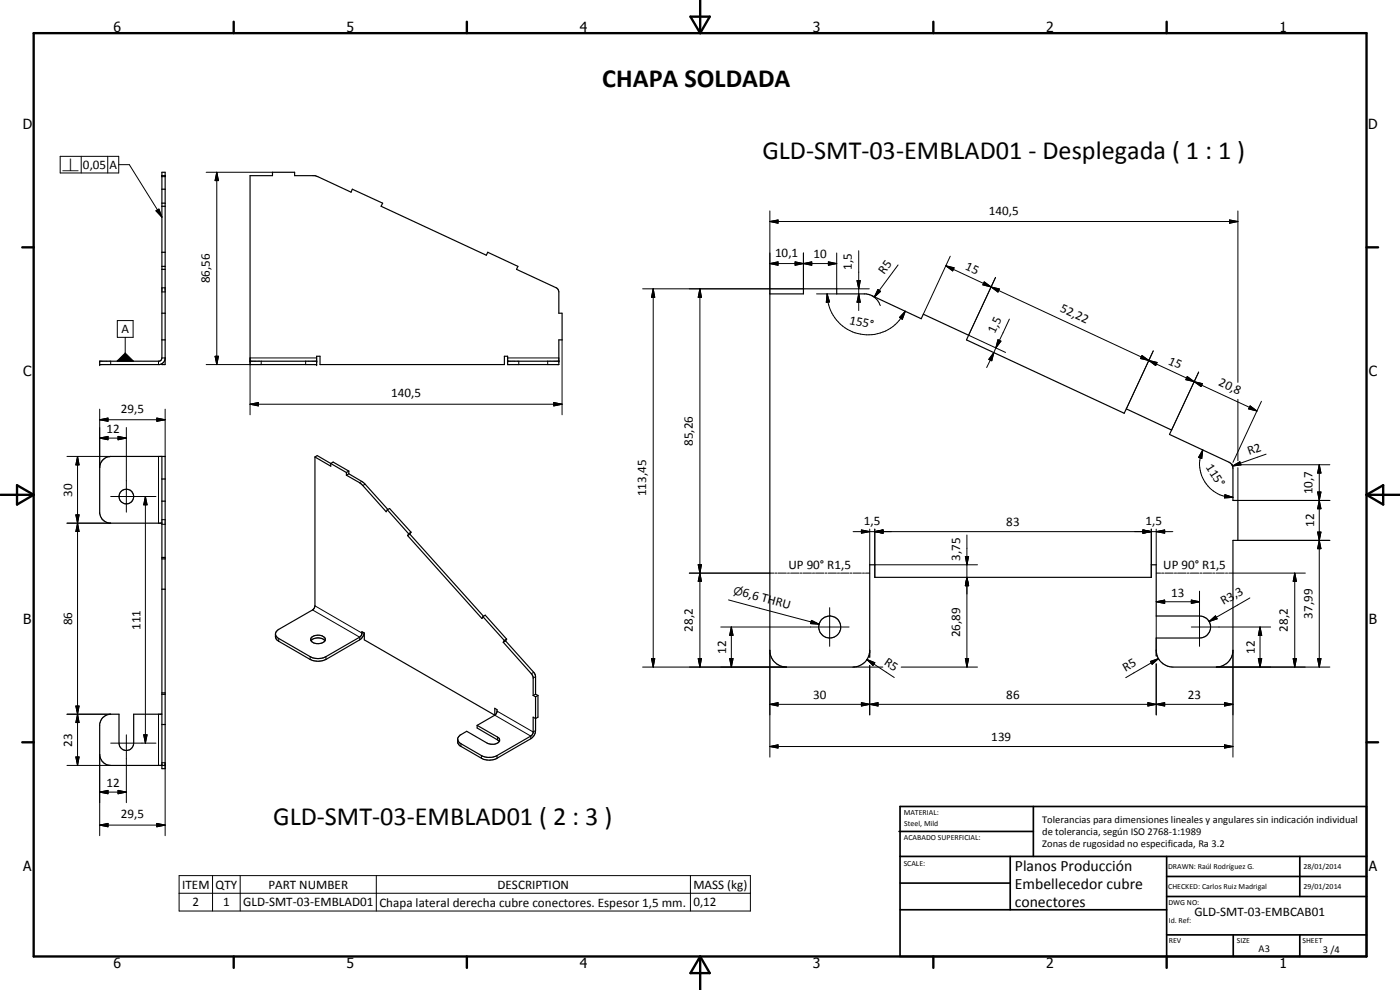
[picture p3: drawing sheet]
<svg xmlns="http://www.w3.org/2000/svg" width="420mm" height="297mm" viewBox="0 0 420 297" stroke-linecap="round" stroke-linejoin="round" font-family="sans-serif">
<g fill="none" stroke="#000" stroke-width=".35">
<path d="M48.6 51.7h1v57.7h-1v-.3l-.7 .3h-18v-1h17.9l.6-.4 .1-.4zM48.6 56.8h1M48.6 52.7h1M75 52.7h6.8v-1h6.6v1h6.3l10.7 5 .3-.9 9.1 4.2-.4 .9 31.6 14.7 .4-.9 9 4.2-.4 .9 12.2 5.7 .5 1.1v6.4h1v8h-1v7.4h-15.4v-2.5h-.9v2.5h-55.4v-2.5h-1v2.5h-20zM48.6 75.7h1M48.6 79.9h1M48.6 61h1M48.6 61.9h1M48.6 80.8h1M48.6 94h1M231 88.2h10.1v-1.5h10v1.5h8.9l1 .2 15.5 7.2 .6-1.3 13.6 6.3-.6 1.4 47.3 22 .6-1.3 13.6 6.3-.6 1.3 18.1 8.6 .7 .7 .2 .9v9.7h1.5v11.9h-1.5v33a5 5 0 0 1-5 5.1h-13a5 5 0 0 1-5-5.1v-3.7h13a3.3 3.3 0 0 0 3.3-3.3 3.3 3.3 0 0 0-3.3-3.3h-13v-15.3h-1.5v3.7h-83v-3.7h-1.5v26.2a5.1 5.1 0 0 1-5 4.5h-20a5 5 0 0 1-5-4.5zM48.6 102h1"/>
<path d="M49.6 107.7l-.5 1-.5 .4M75 108.4h20M152.3 108.4h15.4M48.6 136.9v93.7h1v-93.7h-16.4a3.5 3.5 0 0 0-3.3 3v14.2a3.5 3.5 0 0 0 2.9 2.9h15.8M94.5 137.1v44.9l-.7 1-10.2 5.8-.7 .7-.2 .7M94.5 137.1l4.8 2.8v-.8M94.5 137.1l.7-.4 4.1 2.4M99.3 139.1l4.7 2.7M99.3 139.1l.7-.5 4.7 2.8M48.6 143.7h1M48.6 150.4h1M104 142.6l4.4 2.6 7.5 8.3 .3-.5"/>
<path d="M104 141.8v.8M104.7 142.2l4.4 2.6 7.3 8.1M104.7 141.4v.8M104.7 141.4l-.7 .4M104.7 142.2l-.7 .4M116.2 153l6.4 7.1M116.2 153l.7-.4 6.4 7.1M123.3 159.7l-.3 .6M123.3 159.7l-.7 .4M48.6 167.3h1M48.6 167.7h1M48.6 176.8h1"/>
<path d="M122.3 160.7l22.3 24.9 .3-.6M122.6 160.1l-.3 .6M123 160.3l22.1 24.6M123 160.3l-.7 .4M82.7 190.2l.6 1.2 9.8 5.6a5 5 0 0 0 4.7 0l10.1-5.8 .6-.7 .1-1 .7 .4v2.1l39.2 22.6M93.4 192.3a2.85 2.85 0 0 1 4.1 0M93.5 191.2a2.88 2.88 0 0 1 4.1 .5 2.06 2.06 0 0 1-2.8 1.4 1.26 1.26 0 0 1-1.4-1.7zM109.3 189.9l-.3 .9-1.1 1.2-10.1 5.9a5.4 5.4 0 0 1-4.7 0l-9.8-5.7-.6-.9v-1.1M144.9 185l6.4 7.2M144.9 185l.7-.4 6.4 7.2M151 192.7l8.6 9.6 .4 .9v5.5M151.3 192.2l-.3 .5"/>
<path d="M151.8 192.3l8.7 9.8 .2 .9v5.3M151.8 192.3l-.8 .4M152 191.8l-.2 .5M152 191.8l-.7 .4M48.6 214.3h-8.5v8.7a2.2 2.2 0 0 1-2.2 2.2 2.2 2.2 0 0 1-2.2-2.2v-8.7h-2.5a3.4 3.4 0 0 0-3.3 2.9v9.5a3.4 3.4 0 0 0 3.3 3h16.4M48.6 208.3h1M48.6 207.9h1M48.6 217.4h1M143.2 217.6v.8l6.6 4.1M148.5 214.6l-5.3 3M148.5 212.5l.7 .4-.1 .8-.6 .9zM160 208.7l.7 .4"/>
<path d="M160.7 209.1v10.1a3 3 0 0 1-1.4 2.5l-10.1 5.8a5 5 0 0 1-4.7 0l-6.5-3.7-.6-.9v-1.4l.6-.9 2.1-1.2 6.1 3.6a2.88 2.88 0 0 0 3.7-.7v-.6l-.3-.4-6.4-3.7M160.7 208.3l.7 .4M160.7 208.3l-.7 .4M161.4 208.7v6.5l-.7 .4-.7-.4v4.6l-.4 .8-10.4 6.1a5.1 5.1 0 0 1-4.7 0l-6.5-3.7-.6-1M161.4 208.7l-.7 .4"/>
<circle cx="37.9" cy="149" r="2.2"/>
<circle cx="249" cy="188.1" r="3.3"/>
</g>
<g fill="none" stroke="#000" stroke-width=".3">
<path d="M18.1 46.9h17.5v5h-17.5zM24.4 46.9v5M32.3 46.9v5M35.6 49.4h3.2l9.8 15.8M48.6 53h1M61.9 51.7h19.9M65.1 51.7l.5 2.5h-1.1zM65.1 51.7v57.7M46.8 63.2l.9-.5 .9 2.5zM231 66.5l2.5-.5v1zM231 79.1l2.5-.5v1zM231 66.5h140.5"/>
<path d="M231 63.3v24.9M231 79.1h20.1M238.6 78.6l2.5 .5-2.5 .5zM238.6 78.6l5 1v-1l-5 1zM241.1 79.1l2.5-.5v1zM241.1 75.9v10.8h-48.2M248.6 78.6l2.5 .5-2.5 .5zM251.1 75.9v10.8h9.8M257.7 75.2v18M269.5 79.5l-7.1 9.7M283.9 79.8l2.4 .5-.4 1zM283.9 79.8l13.6 6.3"/>
<path d="M285.2 76.9l-8.1 17.4M369 66l2.5 .5-2.5 .5zM371.5 63.3v51.4M35.2 96.2h4.8v5h-4.8zM48.6 87.6h1M48.6 86.4h1M196 86.7l.5 2.5h-1zM196 86.7v113.5M210 86.7l.5 2.5h-1zM210 86.7v113.5M245.1 88.2h6M248.2 88.2l.8 2.4-1 .1z"/>
<path d="M248.2 88.2a12.3 12.3 0 0 0 7.2 11.2 12.3 12.3 0 0 0 13.2-2 14.1 14.1 0 0 0 3.1-4M257.2 84.2h1l-.5 2.5zM257.7 88.2l.5 2.5h-1zM261.5 88.6a5.3 5.3 0 0 1 2.7 3.1M263.5 86.9l.8 .5-1.9 1.8zM271.7 93.4l-.9 2.4-.9-.6zM295.4 84.6l2.1 1.5-2.5-.6zM297.5 86.1l2.4 .6-.4 .9zM297.5 86.1l47.3 22.1M298.8 83.2l-8.1 17.4 11.1 5.1M302.9 95.8l-4 8.6M33.2 108.4v1"/>
<path d="M35.1 108.4l2.5-2.5 2.5 2.5zM37.6 101.2v4.7M47.6 108.4v1M48.6 107.4h1M61.9 109.4h13.1M64.5 106.9h1.1l-.5 2.5zM78.4 108.4v1M91.7 108.4v1M95 107.4h-20v17.1M152.3 107.4h15.4M155.7 108.4v1M164.4 108.4v1"/>
<path d="M168.7 102v22.5M298.3 105.8l-.7 2.4-.9-.4zM298.3 105.8l-2.2 4.5M298.9 104.4l-.6 1.4M299.5 101.9l.9 .5-1.5 2zM342.7 106.7l2.1 1.5-2.5-.6zM344.8 108.2l2.4 .6-.4 .9zM344.8 108.2l32.4 15.1M346.1 105.3l-8.1 17.4M356.3 113l2.1 1.5-2.5-.6zM358.4 114.5l2.4 .6-.3 .9zM359.7 111.6l-8.1 17.4"/>
<path d="M371.5 119.8v18.4M20.1 136.9h13.1M23.3 136.9l.4 2.6h-.9zM23.3 136.9v92.8M29.9 131.4l2.5-.5v1.1zM29.9 125.9l2.5-.5v1zM29.9 131.4h8M29.9 122.8v17.5M29.9 125.9h19.7M35.4 130.9l2.5 .5-2.5 .6zM37.9 128.3v25.4M47.1 125.4l2.5 .5-2.5 .5z"/>
<path d="M47.6 136.9v20.1M49.6 122.8v14.1M75 121.3l2.5-.5v1zM75 121.3h93.7M166.2 120.8l2.5 .5-2.5 .5zM361 135l-.3 2.5-1-.3zM361 135a9.3 9.3 0 0 0-.8 6.1 10.1 10.1 0 0 0 7.3 7.8l2.5 .3M369.8 139.2l.1 .2M369.9 139.8l2.2-1.2 .3 .9zM372.3 139.4h26.8M375.2 121.8l2 1.5-2.5-.6zM378.6 120.4l-8.6 18.3"/>
<path d="M380 136.3l-10.1 3.5M395.9 139.4l.5 2.5h-1zM395.9 139.4v60.8M20.1 157h13.1M22.8 154.5h.9l-.4 2.5zM23.3 157l.4 2.5h-.9zM33.2 149h13.6M43.6 149l.5 2.5h-1zM43.6 149v74M48.6 157.3h1M48.6 155.9h1M108.6 144.4l-.7 .4"/>
<path d="M109.6 145.3l-.7 .4M256 159.5h96M258.5 159l2.5 .5-2.5 .5zM261 158.7v10.8M262.5 159.5l2.5-.5v1zM262.5 158.7v14.5M343 159l2.5 .5-2.5 .5zM345.5 158.7v14.5M347 159.5l2.5-.5v1zM347 158.7v10.8M367.6 148.4l2.4 .8-2.5 .2zM371.5 140.3v9.9h27.6"/>
<path d="M395.4 159.6h1l-.5 2.5zM395.4 147.6h1l-.5 2.6zM395.4 159.6l1 5h-1l1-5zM395.4 147.6h1l-1 5.1h1zM395.9 150.2l.5 2.5h-1zM206.9 172h25.4M209.5 169.4h1l-.5 2.6zM210 172l.5 2.4h-1zM232.6 172h.6M233.5 172h2.5M236.3 172h.6M237.3 172h2.5"/>
<path d="M240.1 172h.6M241 172h2.5M243.8 172h.7M244.8 172h2.5M247.6 172h.6M248.5 172h2.5M251.3 172h.7M252.3 172h2.5M255.1 172h.6M256 172h2.5M258.9 172h.5M259.7 172h1.3"/>
<path d="M262.5 169.5h30.9M289.7 167h1l-.5 2.5zM290.2 173.2l.5 2.5h-1zM290.2 160.5v39.7M347 172h1.3M348.6 172h.6M349.6 172h2.5M352.5 172h.6M353.4 172h2.6M356.3 172h.6M357.2 172h2.6M360 177.4v16.5"/>
<path d="M360.1 172h.7M361.1 172h2.5M363.9 172h.7M364.9 172h2.5M367.8 172h.6M368.8 172h22.9M371.5 162.1h27.6M375.1 179.4l-12.2 7.1M388.6 172l.5 2.4h-1zM388.6 172v28.2M395.9 162.1l.5 2.5h-1zM83.6 191.6v.8"/>
<path d="M93.1 197v.9M93.8 183l14.1 8.2v.8M94.5 181.8l14.1 8.1 .4-.2M97.8 197v.9M195.5 197.6h1l-.5 2.6zM209.5 197.6h1l-.5 2.6zM216.3 188.1h38.5M218.6 180l27.2 7.3M219 197.6h1l-.5 2.6zM219.5 188.1l.5 2.5h-1zM219.5 188.1v12.1M231 195.1v32.1"/>
<path d="M243.5 186.1l2.3 1.2-2.5-.2zM249 182.3v11.6M260.2 197.9l2.3 .9-.5 .9zM260.2 197.9l8.2 5.4M261 195.1v2.1M261 199.6v14.9M289.7 197.6h1l-.5 2.6zM345.3 198.5l2.4-.9-1.9 1.7zM347 180.6l2.5-.6v1.1zM347 184.8v12M347 199.2v15.3M347 180.6h13"/>
<path d="M347.7 197.6l-9.8 5.7M357.5 180l2.5 .6-2.5 .5zM357.5 188.1h23.8M362.9 186.5l1.9-1.7 .5 .9zM370 195.1v32.1M377.6 197.6h1.1l-.5 2.6zM378.2 188.1l.5 2.5h-1.1zM378.2 188.1v12.1M388.1 197.6h1l-.5 2.6zM395.4 197.6h1l-.5 2.6zM20.1 214.3h13.1M22.8 211.8h.9l-.4 2.5z"/>
<path d="M23.3 214.3l.4 2.5h-.9zM47.6 214.3v15.4M148.5 214.6l10.8 6.3v.8M149.2 213.4l10.8 6.2 .7-.4M160.2 201.7l-.7 .4M160.7 203l-.7 .5M192.9 200.2h43.1M231 211.3l2.5-.5v1zM231 211.3h139M256 200.2h9M258.5 210.8l2.5 .5-2.5 .5zM258.5 210.8l5 1v-1l-5 1z"/>
<path d="M261 211.3l2.5-.5v1zM270.5 200.2h22.9M344.5 210.8l2.5 .5-2.5 .5zM347 211.3l2.5-.5v1zM365 200.2h34.1M367.5 210.8l2.5 .5-2.5 .5zM20.1 229.7h13.1M22.8 227.1h.9l-.4 2.6zM29.9 237.7l2.5-.5v1zM29.9 226.3v24.4M29.9 237.7h8M33.2 223h13.6"/>
<path d="M35.4 237.2l2.5 .5-2.5 .5zM37.9 220.5v20.3M43.1 220.5h1l-.5 2.5zM48.6 228.9h1v21.8M138.3 223.1v.8M144.5 226.7v.8M149.2 226.7v.8M149.3 221.1v.9M231 224l2.5-.5v1zM231 224h139M367.5 223.5l2.5 .5-2.5 .5zM29.9 247.6l2.5-.5v1z"/>
<path d="M29.9 247.6h19.7M47.1 247.1l2.5 .5-2.5 .5zM53.8 262.7h171.4v10.6h-171.4zM53.8 268h171.4M63.8 262.7v10.6M72.1 262.7v10.6M112.9 262.7v10.6M207.2 262.7v10.6"/>
</g>
<g fill="#000">
<circle cx="48.6" cy="52.7" r=".18"/>
<circle cx="49.6" cy="52.7" r=".18"/>
<circle cx="29.9" cy="108.4" r=".18"/>
<circle cx="29.9" cy="109.4" r=".18"/>
<circle cx="75" cy="108.4" r=".18"/>
<circle cx="95" cy="108.4" r=".18"/>
<circle cx="95" cy="109.4" r=".18"/>
<circle cx="152.3" cy="108.4" r=".18"/>
<circle cx="167.7" cy="108.4" r=".18"/>
</g>
<g fill="none" stroke="#000" stroke-width=".71">
<path d="M10.1 9.9h400v277.1h-400zM70.1 6.5v3.4M140.1 6.5v3.4M207.2 5h5.8l-2.9 4.9zM210.1 0v9.9M280.1 6.5v3.4M350.1 6.5v3.4M6.7 74.2h3.4M410.1 74.2h3.5M.1 148.5h10M5.1 145.6l5 2.9-5 2.9zM410.1 148.5h10"/>
<path d="M410.1 148.5l5-2.9v5.8zM6.7 222.7h3.4M410.1 222.7h3.5M70.1 287v3.4M140.1 287v3.4M210.1 287v10M210.1 287l2.9 5h-5.8zM280.1 287v3.4M350.1 287v3.4"/>
</g>
<g fill="none" stroke="#000" stroke-width=".51">
<path d="M269.8 249.5h40.3M270.1 242h140v45h-140zM270.1 257h140M303.2 257v16M310.1 242v15M350.1 257v30M390.1 257v12M270.1 265h33.1M270.1 273h80M350.1 269h60M350.1 263h60M350.1 280.5h60"/>
<path d="M370.1 280.5v6.5M390.1 280.5v6.5"/>
</g>
<g fill="#000">
<path d="M65.1 51.7l.5 2.5h-1.1zM46.8 63.2l.9-.5 .9 2.5zM231 66.5l2.5-.5v1zM231 79.1l2.5-.5v1zM238.6 78.6l2.5 .5-2.5 .5zM241.1 79.1l2.5-.5v1zM248.6 78.6l2.5 .5-2.5 .5zM369 66l2.5 .5-2.5 .5zM196 86.7l.5 2.5h-1zM210 86.7l.5 2.5h-1zM248.2 88.2l.8 2.4-1 .1zM257.2 84.2h1l-.5 2.5z"/>
<path d="M257.7 88.2l.5 2.5h-1zM263.5 86.9l.8 .5-1.9 1.8zM271.7 93.4l-.9 2.4-.9-.6zM283.9 79.8l2.4 .5-.4 1zM295.4 84.6l2.1 1.5-2.5-.6zM297.5 86.1l2.4 .6-.4 .9zM35.1 108.4l2.5-2.5 2.5 2.5zM64.5 106.9h1.1l-.5 2.5zM298.3 105.8l-.7 2.4-.9-.4zM299.5 101.9l.9 .5-1.5 2zM342.7 106.7l2.1 1.5-2.5-.6zM344.8 108.2l2.4 .6-.4 .9z"/>
<path d="M356.3 113l2.1 1.5-2.5-.6zM358.4 114.5l2.4 .6-.3 .9zM23.3 136.9l.4 2.6h-.9zM29.9 131.4l2.5-.5v1.1zM29.9 125.9l2.5-.5v1zM35.4 130.9l2.5 .5-2.5 .6zM47.1 125.4l2.5 .5-2.5 .5zM75 121.3l2.5-.5v1zM166.2 120.8l2.5 .5-2.5 .5zM361 135l-.3 2.5-1-.3zM369.9 139.8l2.2-1.2 .3 .9zM375.2 121.8l2 1.5-2.5-.6z"/>
<path d="M22.8 154.5h.9l-.4 2.5zM23.3 157l.4 2.5h-.9zM43.6 149l.5 2.5h-1zM258.5 159l2.5 .5-2.5 .5zM262.5 159.5l2.5-.5v1zM343 159l2.5 .5-2.5 .5zM347 159.5l2.5-.5v1zM367.6 148.4l2.4 .8-2.5 .2zM395.4 159.6h1l-.5 2.5zM395.4 147.6h1l-.5 2.6zM395.9 150.2l.5 2.5h-1zM395.9 139.4l.5 2.5h-1z"/>
<path d="M209.5 169.4h1l-.5 2.6zM210 172l.5 2.4h-1zM289.7 167h1l-.5 2.5zM290.2 173.2l.5 2.5h-1zM388.6 172l.5 2.4h-1zM395.9 162.1l.5 2.5h-1zM195.5 197.6h1l-.5 2.6zM209.5 197.6h1l-.5 2.6zM219 197.6h1l-.5 2.6zM219.5 188.1l.5 2.5h-1zM243.5 186.1l2.3 1.2-2.5-.2zM260.2 197.9l2.3 .9-.5 .9z"/>
<path d="M289.7 197.6h1l-.5 2.6zM345.3 198.5l2.4-.9-1.9 1.7zM347 180.6l2.5-.6v1.1zM357.5 180l2.5 .6-2.5 .5zM362.9 186.5l1.9-1.7 .5 .9zM377.6 197.6h1.1l-.5 2.6zM378.2 188.1l.5 2.5h-1.1zM388.1 197.6h1l-.5 2.6zM395.4 197.6h1l-.5 2.6zM22.8 211.8h.9l-.4 2.5zM23.3 214.3l.4 2.5h-.9zM231 211.3l2.5-.5v1z"/>
<path d="M258.5 210.8l2.5 .5-2.5 .5zM261 211.3l2.5-.5v1zM344.5 210.8l2.5 .5-2.5 .5zM347 211.3l2.5-.5v1zM367.5 210.8l2.5 .5-2.5 .5zM22.8 227.1h.9l-.4 2.6zM29.9 237.7l2.5-.5v1zM35.4 237.2l2.5 .5-2.5 .5zM43.1 220.5h1l-.5 2.5zM231 224l2.5-.5v1zM367.5 223.5l2.5 .5-2.5 .5zM29.9 247.6l2.5-.5v1z"/>
<path d="M47.1 247.1l2.5 .5-2.5 .5z"/>
</g>
<g font-size="7.9">
<text x="180.8" y="26.1">CHAPA SOLDADA</text>
<text x="228.8" y="47.6">GLD-SMT-03-EMBLAD01 - Desplegada ( 1 : 1 )</text>
<text x="82" y="247.6">GLD-SMT-03-EMBLAD01 ( 2 : 3 )</text>
</g>
<g font-size="4.7">
<text x="304.6" y="261.2">Planos Producción</text>
<text x="304.6" y="266.6">Embellecedor cubre</text>
<text x="304.6" y="272">conectores</text>
</g>
<g font-size="4.2">
<text x="34" y="9.6">6</text>
<text x="104" y="9.6">5</text>
<text x="174" y="9.6">4</text>
<text x="244" y="9.6">3</text>
<text x="314" y="9.6">2</text>
<text x="384" y="9.6">1</text>
<text x="6.8" y="38.7">D</text>
<text x="410.6" y="38.7">D</text>
<text x="7" y="112.9">C</text>
<text x="410.8" y="112.9">C</text>
<text x="7" y="187.1">B</text>
<text x="410.8" y="187.1">B</text>
<text x="7" y="261.4">A</text>
<text x="410.8" y="261.4">A</text>
<text x="34" y="290.4">6</text>
<text x="104" y="290.4">5</text>
<text x="174" y="290.4">4</text>
<text x="244" y="290.4">3</text>
<text x="314" y="290.4">2</text>
<text x="384" y="290.4">1</text>
</g>
<g font-size="3.9">
<text x="24.9" y="50.7">0,05</text>
<text x="32.9" y="50.7">A</text>
<text x="296.8" y="64.4">140,5</text>
<text x="232.6" y="77">10,1</text>
<text x="244.1" y="77.6">10</text>
<text x="255.6" y="81" transform="rotate(-90 255.6 81)">1,5</text>
<text x="265.4" y="82.5" transform="rotate(-53 265.4 82.5)">R5</text>
<text x="289.5" y="80.7" transform="rotate(25 289.5 80.7)">15</text>
<text x="63" y="85" transform="rotate(-90 63 85)">86,56</text>
<text x="318" y="93.4" transform="rotate(25 318 93.4)">52,22</text>
<text x="36.5" y="99.9">A</text>
<text x="254.8" y="97.1" transform="rotate(12 254.8 97.1)">155°</text>
<text x="298.6" y="100.1" transform="rotate(-65 298.6 100.1)">1,5</text>
<text x="350.4" y="109.1" transform="rotate(25 350.4 109.1)">15</text>
<text x="117.4" y="119.2">140,5</text>
<text x="365.5" y="115.6" transform="rotate(25 365.5 115.6)">20,8</text>
<text x="36.3" y="123.9">29,5</text>
<text x="32" y="130">12</text>
<text x="208" y="133.8" transform="rotate(-90 208 133.8)">85,26</text>
<text x="374.9" y="136.5" transform="rotate(-19 374.9 136.5)">R2</text>
<text x="361.8" y="140.2" transform="rotate(58 361.8 140.2)">115°</text>
<text x="21.7" y="149" transform="rotate(-90 21.7 149)">30</text>
<text x="194" y="148.9" transform="rotate(-90 194 148.9)">113,45</text>
<text x="393.9" y="148.3" transform="rotate(-90 393.9 148.3)">10,7</text>
<text x="259.3" y="157.4">1,5</text>
<text x="302" y="157.9">83</text>
<text x="343.8" y="157.4">1,5</text>
<text x="394.4" y="158.2" transform="rotate(-90 394.4 158.2)">12</text>
<text x="236.6" y="170.6">UP 90° R1,5</text>
<text x="288.1" y="168.3" transform="rotate(-90 288.1 168.3)">3,75</text>
<text x="349.1" y="170.6">UP 90° R1,5</text>
<text x="222.6" y="178.9" transform="rotate(15 222.6 178.9)">6,6 THRU</text>
<text x="351.5" y="179">13</text>
<text x="367.2" y="181.6" transform="rotate(-30 367.2 181.6)">R3,3</text>
<text x="393.9" y="185.6" transform="rotate(-90 393.9 185.6)">37,99</text>
<text x="21.7" y="187.6" transform="rotate(-90 21.7 187.6)">86</text>
<text x="42.2" y="189" transform="rotate(-90 42.2 189)">111</text>
<text x="208" y="189.5" transform="rotate(-90 208 189.5)">28,2</text>
<text x="288.1" y="191.2" transform="rotate(-90 288.1 191.2)">26,89</text>
<text x="386.5" y="189.5" transform="rotate(-90 386.5 189.5)">28,2</text>
<text x="218" y="196.1" transform="rotate(-90 218 196.1)">12</text>
<text x="376.6" y="196.1" transform="rotate(-90 376.6 196.1)">12</text>
<text x="265.1" y="199.3" transform="rotate(33 265.1 199.3)">R5</text>
<text x="337.8" y="201.6" transform="rotate(-30 337.8 201.6)">R5</text>
<text x="244" y="209.8">30</text>
<text x="302" y="209.8">86</text>
<text x="356.5" y="209.8">23</text>
<text x="21.7" y="224" transform="rotate(-90 21.7 224)">23</text>
<text x="297.5" y="222.4">139</text>
<text x="32" y="236.1">12</text>
<text x="36.3" y="245.5">29,5</text>
<text x="54.7" y="266.6">ITEM</text>
<text x="64.7" y="266.7">QTY</text>
<text x="80.6" y="266.6">PART NUMBER</text>
<text x="149.3" y="266.7">DESCRIPTION</text>
<text x="208.1" y="266.7">MASS (kg)</text>
<text x="57.8" y="271.9">2</text>
<text x="67" y="271.9">1</text>
<text x="73" y="271.9">GLD-SMT-03-EMBLAD01</text>
<text x="113.9" y="272">Chapa lateral derecha cubre conectores. Espesor 1,5 mm.</text>
<text x="208.1" y="271.9">0,12</text>
<text x="358.5" y="275">GLD-SMT-03-EMBCAB01</text>
</g>
<g font-size="3.3">
<text x="18.6" y="51.3">b</text>
<text x="219.9" y="178.1" transform="rotate(15 219.9 178.1)">n</text>
</g>
<g font-size="3.1">
<text x="312.7" y="246.8">Tolerancias para dimensiones lineales y angulares sin indicación individual</text>
<text x="312.7" y="250.4">de tolerancia, según ISO 2768-1:1989</text>
<text x="312.7" y="254">Zonas de rugosidad no especificada, Ra 3.2</text>
<text x="377.7" y="285.6">A3</text>
<text x="397" y="285.9">3 /4</text>
</g>
<g font-size="2.4">
<text x="271.2" y="244.4">MATERIAL:</text>
<text x="271.3" y="252">ACABADO SUPERFICIAL:</text>
<text x="271.4" y="247.9">Steel, Mild</text>
<text x="271.2" y="259.7">SCALE:</text>
<text x="350.6" y="260.8">DRAWN: Raúl Rodríguez G.</text>
<text x="391.2" y="260.6">28/01/2014</text>
<text x="350.6" y="266.9">CHECKED: Carlos Ruiz Madrigal</text>
<text x="391.2" y="266.7">29/01/2014</text>
<text x="350.6" y="271.4">DWG NO:</text>
<text x="350.8" y="276.9">Id. Ref:</text>
<text x="350.8" y="282.8">REV</text>
<text x="371.2" y="282.9">SIZE</text>
<text x="390.9" y="282.9">SHEET</text>
</g>
</svg>
